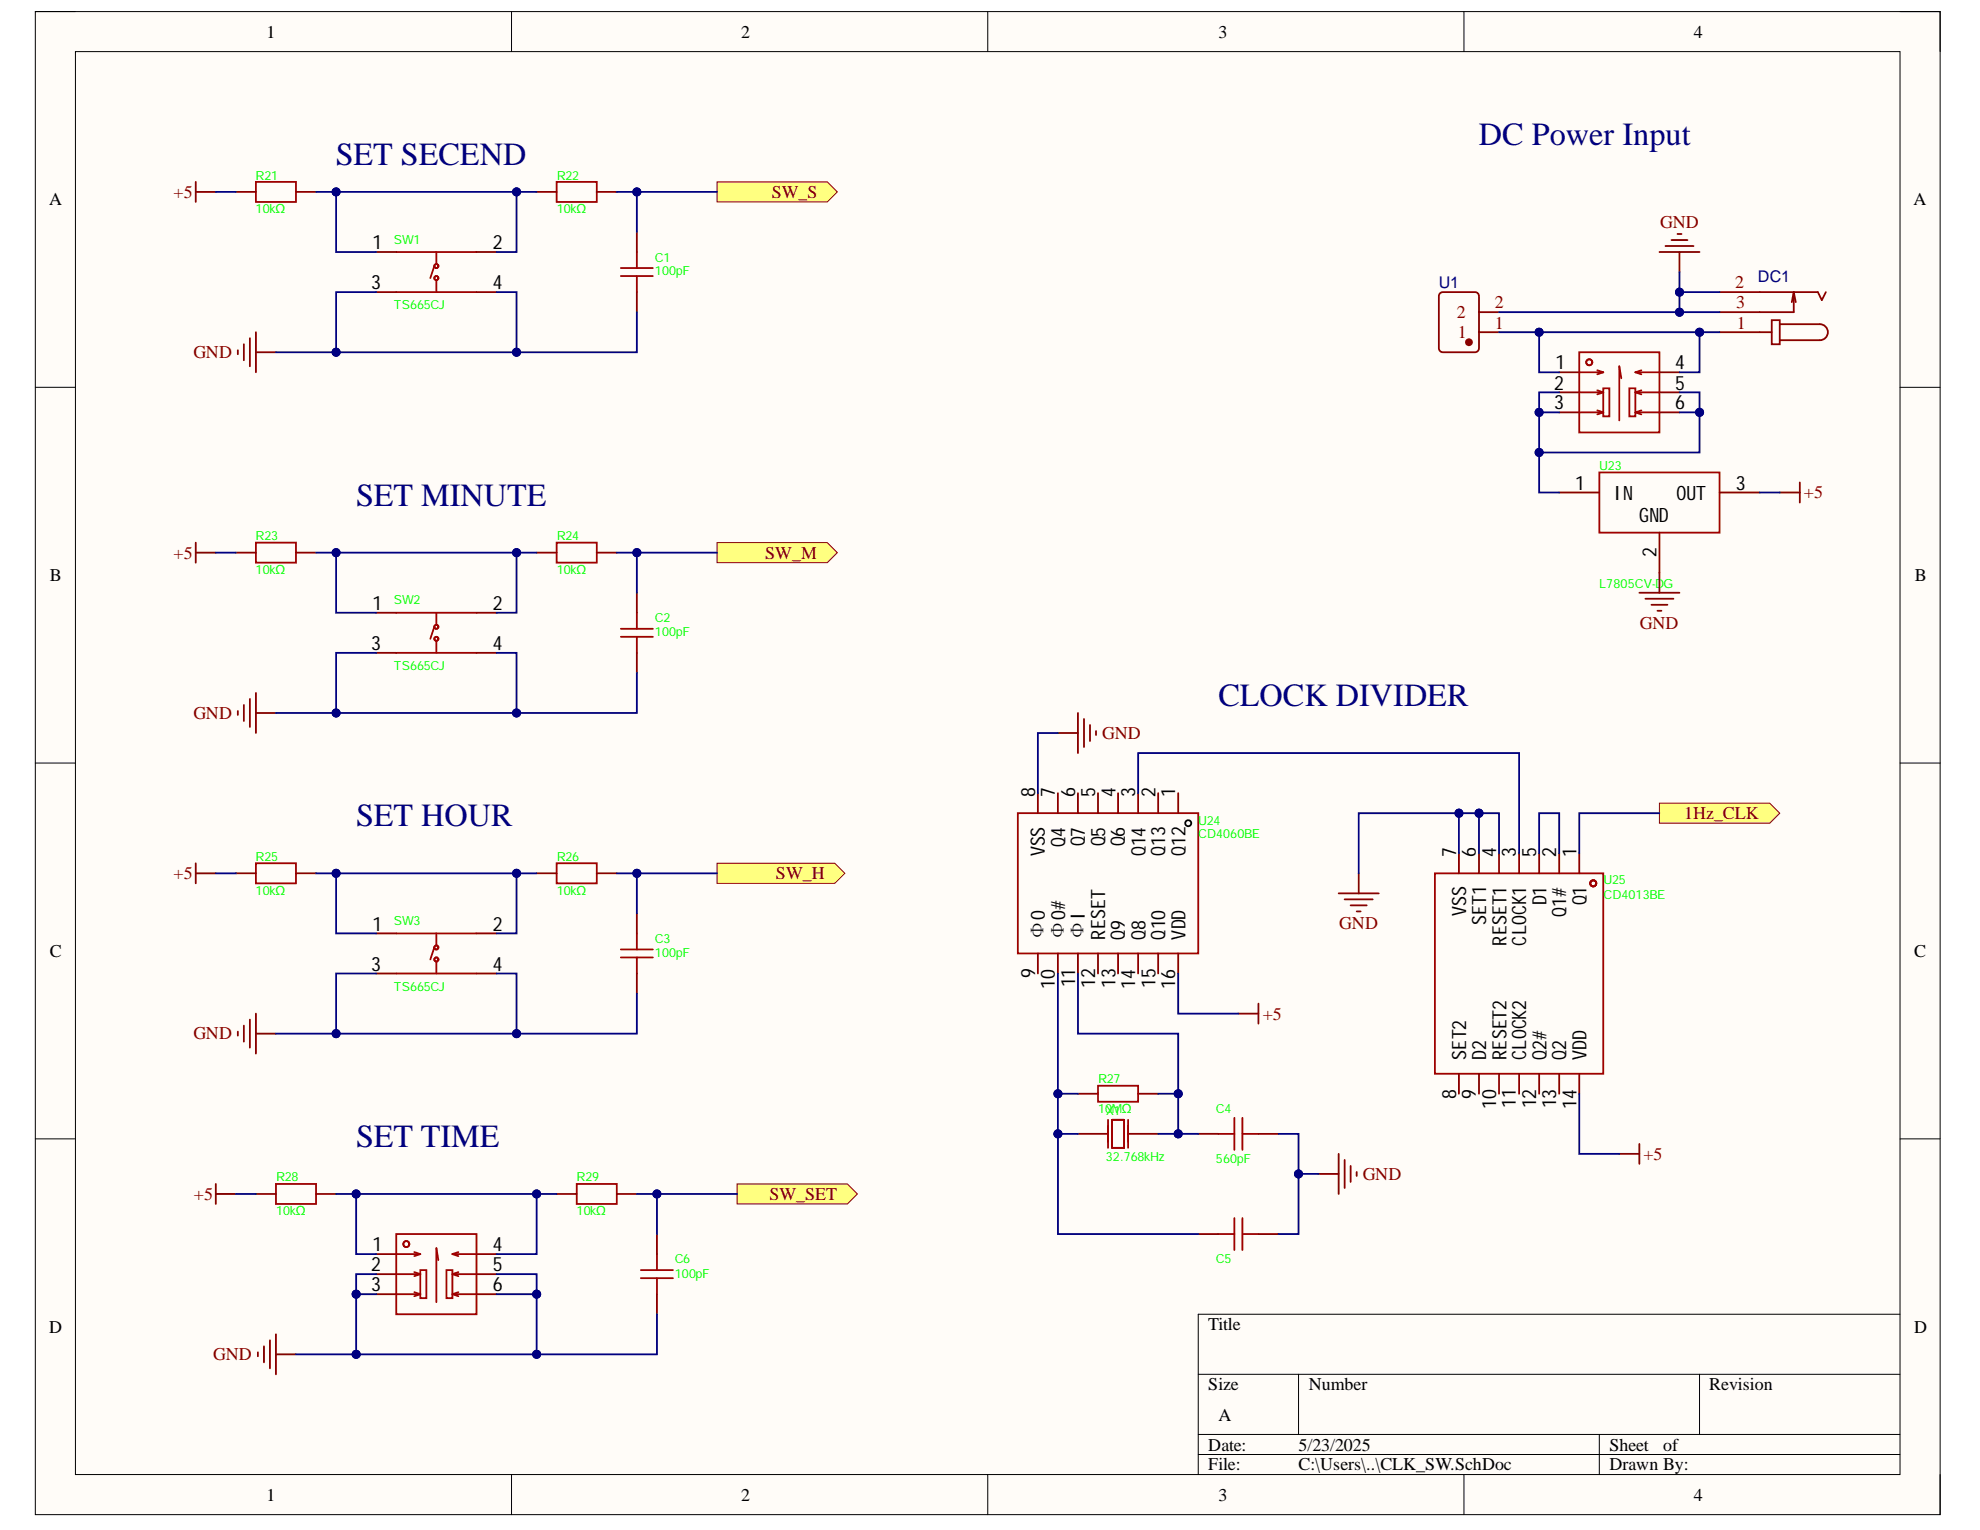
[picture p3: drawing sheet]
<svg xmlns="http://www.w3.org/2000/svg" width="279mm" height="216mm" viewBox="0 0 279 216" stroke-linecap="round" stroke-linejoin="round" font-family="sans-serif">
<path d="M5 1.6h268.8v212.1h-268.8z" fill-rule="evenodd" fill="#fffcf8"/>
<path d="M5 1.6h268.8v212.1h-268.8z" fill="none" stroke="#000" stroke-width=".14"/>
<path d="M10.6 7.3h257.5v200.8h-257.5z" fill-rule="evenodd" fill="#fffcf8"/>
<g fill="none" stroke="#000" stroke-width=".14">
<path d="M5 1.6h5.6M10.6 7.3h257.5v200.8h-257.5zM72.2 1.6v5.7M139.4 1.6v5.7M206.6 1.6v5.7M268.1 1.6h5.7v5.7M5 54.7h5.6M268.1 54.7h5.7M5 107.7h5.6M268.1 107.7h5.7M5 160.7h5.6M268.1 160.7h5.7"/>
<path d="M169.1 193.9h99M183.2 193.9v8.5M239.8 193.9v8.5M268.1 185.5h-99v22.6M72.2 208.1v5.6M139.4 208.1v5.6M169.1 202.4h99M169.1 205.2h99M206.6 208.1v5.6M225.7 202.4v5.7M273.8 208.1v5.6"/>
</g>
<g fill="none" stroke="#a00000" stroke-width=".25">
<path d="M36.1 25.7h5.7v2.8h-5.7zM55.9 35.6h11.3M61.3 37.5l-.6 1.7M61.6 35.6v1.7M61.6 39.5v1.7M78.6 25.7h5.6v2.8h-5.6zM87.6 39h4.5M87.6 37.8h4.5M89.9 35.6v2.2M89.9 39v2.2M55.9 41.2h11.3"/>
<circle cx="61.6" cy="37.5" r=".28"/>
<circle cx="61.6" cy="39.2" r=".29"/>
</g>
<path d="M33.3 27.1h2.8M41.8 27.1h2.8M53.1 35.6h2.8M67.2 35.6h2.9M75.7 27.1h2.9M84.2 27.1h2.8M89.9 32.7v2.9M53.1 41.2h2.8M67.2 41.2h2.9M89.9 41.2v2.8" fill="none" stroke="#800" stroke-width=".25"/>
<path d="M27.6 25.7v2.8M27.6 27.1h2.9M33.6 49.4v.6M34.4 48.6v2.2M35.3 47.7v4M36.1 46.9v5.6M36.1 49.7h2.8" fill="none" stroke="#800000" stroke-width=".25"/>
<path d="M101.2 25.7h15.5l1.5 1.4-1.5 1.4h-15.5z" fill-rule="evenodd" fill="#ffff80"/>
<path d="M101.2 25.7h15.5l1.5 1.4-1.5 1.4h-15.5z" fill="none" stroke="#800000" stroke-width=".14"/>
<g fill="none" stroke="#a00000" stroke-width=".25">
<path d="M36.1 76.6h5.7v2.8h-5.7zM78.6 76.6h5.6v2.8h-5.6zM55.9 86.5h11.3M55.9 92.1h11.3M61.3 88.4l-.6 1.7M61.6 86.5v1.7M61.6 90.4v1.7M87.6 89.9h4.5M87.6 88.7h4.5M89.9 86.5v2.2M89.9 89.9v2.2"/>
<circle cx="61.6" cy="88.4" r=".28"/>
<circle cx="61.6" cy="90.1" r=".28"/>
</g>
<path d="M33.3 78h2.8M41.8 78h2.8M75.7 78h2.9M84.2 78h2.8M53.1 86.5h2.8M53.1 92.1h2.8M67.2 86.5h2.9M67.2 92.1h2.9M89.9 83.6v2.9M89.9 92.1v2.9" fill="none" stroke="#800" stroke-width=".25"/>
<path d="M27.6 76.6v2.8M27.6 78h2.9M34.4 99.5v2.2M35.3 98.6v4M36.1 97.8v5.6M33.6 100.3v.6M36.1 100.6h2.8" fill="none" stroke="#800000" stroke-width=".25"/>
<path d="M101.2 76.6h15.5l1.5 1.4-1.5 1.4h-15.5z" fill-rule="evenodd" fill="#ffff80"/>
<path d="M101.2 76.6h15.5l1.5 1.4-1.5 1.4h-15.5z" fill="none" stroke="#800000" stroke-width=".14"/>
<path d="M38.9 167.1h5.7v2.8h-5.7zM81.4 167.1h5.6v2.8h-5.6zM90.4 179.2h4.6M92.7 177v2.2M90.4 180.4h4.6M92.7 180.4v2.2" fill="none" stroke="#a00000" stroke-width=".25"/>
<path d="M36.1 168.5h2.8M44.6 168.5h2.8M78.6 168.5h2.8M87 168.5h2.9M92.7 174.1v2.9M92.7 182.6v2.9" fill="none" stroke="#800" stroke-width=".25"/>
<path d="M30.5 167.1v2.8M30.5 168.5h2.8M36.4 190.8v.6M37.2 190v2.2M38.1 189.1v4M38.9 188.3v5.6M38.9 191.1h2.9" fill="none" stroke="#800000" stroke-width=".25"/>
<path d="M104 167.1h15.6l1.4 1.4-1.4 1.4h-15.6z" fill-rule="evenodd" fill="#ffff80"/>
<path d="M104 167.1h15.6l1.4 1.4-1.4 1.4h-15.6z" fill="none" stroke="#800000" stroke-width=".14"/>
<g fill="none" stroke="#a00000" stroke-width=".25">
<path d="M36.1 121.8h5.7v2.8h-5.7zM55.9 131.7h11.3M55.9 137.4h11.3M61.3 133.7l-.6 1.7M61.6 131.7v1.7M61.6 135.7v1.7M78.6 121.8h5.6v2.8h-5.6zM87.6 135.1h4.5M87.6 134h4.5M89.9 131.7v2.3M89.9 135.1v2.3M55.9 174.1h11.3v11.4h-11.3z"/>
<path d="M55.9 179.8h3.4M55.9 177h3.4M58.5 179.5l.8 .3M58.5 176.7l.8 .3M59.3 179.2h.9v4h-.9zM59.3 179.8l-.8 .3M59.3 177l-.8 .3M61.9 177.8l-.3-1.7v7.7M63 179.2h.8v4h-.8zM63.8 179.8h3.4M63.8 179.8l.9 .3M63.8 177h3.4"/>
<path d="M63.8 177l.9 .3M64.7 179.5l-.9 .3M64.7 176.7l-.9 .3M55.9 182.6h3.4M58.5 182.3l.8 .3M59.3 182.6l-.8 .3M63.8 182.6h3.4M63.8 182.6l.9 .3M64.7 182.3l-.9 .3"/>
<circle cx="61.6" cy="133.7" r=".28"/>
<circle cx="61.6" cy="135.4" r=".29"/>
<circle cx="57.3" cy="175.6" r=".42"/>
</g>
<g fill="none" stroke="#800" stroke-width=".25">
<path d="M33.3 123.2h2.8M41.8 123.2h2.8M53.1 131.7h2.8M53.1 137.4h2.8M67.2 131.7h2.9M67.2 137.4h2.9M75.7 123.2h2.9M84.2 123.2h2.8M89.9 128.9v2.8M89.9 137.4v2.8M53.1 179.8h2.8M53.1 177h2.8"/>
<path d="M67.2 179.8h2.9M67.2 177h2.9M53.1 182.6h2.8M67.2 182.6h2.9"/>
</g>
<path d="M27.6 121.8v2.8M27.6 123.2h2.9M33.6 145.6v.5M34.4 144.7v2.3M35.3 143.9v3.9M36.1 143v5.7M36.1 145.9h2.8" fill="none" stroke="#800000" stroke-width=".25"/>
<path d="M101.2 121.8h16.6l1.4 1.4-1.4 1.4h-16.6z" fill-rule="evenodd" fill="#ffff80"/>
<path d="M101.2 121.8h16.6l1.4 1.4-1.4 1.4h-16.6z" fill="none" stroke="#800000" stroke-width=".14"/>
<path d="M203.1 41.5l.2-.2 .3-.1h4.5l.3 .1 .2 .2 .1 .3v7.3l-.1 .3-.2 .2-.3 .1h-4.5l-.3-.1-.2-.2-.1-.3v-7.3zM242.7 46.9h7.3M242.7 41.2h13.8l.6 1.1 .5-1.1M250 45.2h1.1v3.4h-1.1zM251.1 45.7h5.7a1.13 1.13 0 0 1 1.1 1.2 1.13 1.13 0 0 1-1.1 1.1h-5.7M253.1 41.2v2.8h-10.4M253.1 41.2l.3 1.4M253.1 41.2l-.3 1.4" fill="none" stroke="#800" stroke-width=".25"/>
<circle cx="207.3" cy="48.3" r=".42" fill="#800"/>
<g fill="none" stroke="#800" stroke-width=".25">
<path d="M208.7 46.9h2.8M208.7 44h2.8M220 58.2h2.9M220 55.4h2.9M220 52.5h2.9M234.2 58.2h2.8M234.2 55.4h2.8M234.2 52.5h2.8M220 69.5h5.7M234.2 75.2v5.6M242.7 69.5h5.6M146.5 111.9v2.8"/>
<path d="M149.3 111.9v2.8M152.1 111.9v2.8M154.9 111.9v2.8M157.8 111.9v2.8M160.6 111.9v2.8M163.4 111.9v2.8M166.3 111.9v2.8M146.5 134.5v2.9M149.3 134.5v2.9M152.1 134.5v2.9M154.9 134.5v2.9M157.8 134.5v2.9"/>
<path d="M160.6 134.5v2.9M163.4 134.5v2.9M166.3 134.5v2.9M205.9 120.4v2.8M208.7 120.4v2.8M211.5 120.4v2.8M214.4 120.4v2.8M217.2 120.4v2.8M220 120.4v2.8M222.9 120.4v2.8M152.1 154.3h2.8M152.1 160h4.3"/>
<path d="M159.2 160h4.2M160.6 154.3h2.8M169.1 160h2.8M205.9 151.5v2.8M208.7 151.5v2.8M211.5 151.5v2.8M214.4 151.5v2.8M217.2 151.5v2.8M220 151.5v2.8M222.9 151.5v2.8M169.1 174.1h2.8M177.6 160h2.8"/>
<path d="M177.6 174.1h2.8"/>
<circle cx="207.3" cy="48.3" r=".42"/>
</g>
<g fill="none" stroke="#a00000" stroke-width=".25">
<path d="M222.9 49.7h11.3v11.3h-11.3zM222.9 58.2h3.3M222.9 55.4h3.3M222.9 52.5h3.3M225.4 57.9l.8 .3M225.4 55.1l.8 .3M225.4 52.3l.8 .2M226.2 54.8h.9v4h-.9zM226.2 58.2l-.8 .3M226.2 55.4l-.8 .3M226.2 52.5l-.8 .3M228.8 53.4l-.3-1.7v7.6"/>
<path d="M229.9 54.8h.9v4h-.9zM230.8 58.2h3.4M230.8 58.2l.8 .3M230.8 55.4h3.4M230.8 55.4l.8 .3M230.8 52.5h3.4M230.8 52.5l.8 .3M231.6 57.9l-.8 .3M231.6 55.1l-.8 .3M231.6 52.3l-.8 .2M225.7 66.7h17v8.5h-17zM143.6 114.7h25.5v19.8h-25.5z"/>
<path d="M202.5 123.2h23.7v28.3h-23.7zM154.9 153.2h5.7v2.3h-5.7zM156.4 158v4M156.9 158h1.7v4h-1.7zM159.2 158v4M174.2 157.7v4.6M175.3 157.7v4.6M171.9 160h2.3M171.9 174.1h2.3M174.2 171.9v4.5M175.3 171.9v4.5M175.3 160h2.3"/>
<path d="M175.3 174.1h2.3"/>
<circle cx="224.3" cy="51.1" r=".43"/>
<circle cx="224.3" cy="51.1" r=".42"/>
<circle cx="224.8" cy="124.6" r=".43"/>
</g>
<g fill="none" stroke="#800000" stroke-width=".25">
<path d="M234.2 35.6h5.6M235 34.7h4M235.9 33.9h2.2M236.7 33h.6M237 35.6v2.8M251.1 69.5h2.9M254 68.1v2.8M231.3 83.6h5.7M232.2 84.5h3.9M233 85.3h2.3M233.9 86.2h.5M234.2 80.8v2.8"/>
<path d="M149.3 103.4h2.8M152.1 100.6v5.7M153 101.5v3.9M153.8 102.3v2.3M154.7 103.2v.5M188.9 126.1h5.7M189.7 126.9h4M190.6 127.8h2.3M191.4 128.6h.6M191.7 123.2v2.9M174.7 143h2.9M177.6 141.6v2.8"/>
<path d="M186.1 165.7h2.8M188.9 162.8v5.7M189.7 163.7v3.9M190.6 164.5v2.3M191.4 165.4v.5"/>
</g>
<circle cx="167.7" cy="116.2" r=".42" fill="none" stroke="#000" stroke-width=".25"/>
<path d="M234.2 113.3h15.5l1.4 1.5-1.4 1.4h-15.5z" fill-rule="evenodd" fill="#ffff80"/>
<path d="M234.2 113.3h15.5l1.4 1.5-1.4 1.4h-15.5z" fill="none" stroke="#800000" stroke-width=".14"/>
<path d="M53.1 35.6h-5.7v-8.5h25.5v8.5h-2.8" fill="none" stroke="#000080" stroke-width=".25"/>
<circle cx="72.9" cy="27.1" r=".56" fill="#000080"/>
<circle cx="72.9" cy="27.1" r=".56" fill="none" stroke="#000080" stroke-width=".14"/>
<circle cx="47.4" cy="27.1" r=".56" fill="#000080"/>
<circle cx="47.4" cy="27.1" r=".56" fill="none" stroke="#000080" stroke-width=".14"/>
<path d="M44.6 27.1h2.8" fill="none" stroke="#000080" stroke-width=".25"/>
<circle cx="47.4" cy="27.1" r=".56" fill="#000080"/>
<circle cx="47.4" cy="27.1" r=".56" fill="none" stroke="#000080" stroke-width=".14"/>
<path d="M72.9 27.1h2.8" fill="none" stroke="#000080" stroke-width=".25"/>
<circle cx="72.9" cy="27.1" r=".56" fill="#000080"/>
<circle cx="72.9" cy="27.1" r=".56" fill="none" stroke="#000080" stroke-width=".14"/>
<path d="M87 27.1h2.9v5.6" fill="none" stroke="#000080" stroke-width=".25"/>
<circle cx="89.9" cy="27.1" r=".56" fill="#000080"/>
<circle cx="89.9" cy="27.1" r=".56" fill="none" stroke="#000080" stroke-width=".14"/>
<path d="M89.9 44v5.7h-17" fill="none" stroke="#000080" stroke-width=".25"/>
<circle cx="72.9" cy="49.7" r=".57" fill="#000080"/>
<circle cx="72.9" cy="49.7" r=".57" fill="none" stroke="#000080" stroke-width=".14"/>
<path d="M89.9 27.1h11.3" fill="none" stroke="#000080" stroke-width=".25"/>
<circle cx="89.9" cy="27.1" r=".56" fill="#000080"/>
<circle cx="89.9" cy="27.1" r=".56" fill="none" stroke="#000080" stroke-width=".14"/>
<path d="M53.1 41.2h-5.7v8.5h25.5v-8.5h-2.8" fill="none" stroke="#000080" stroke-width=".25"/>
<circle cx="47.4" cy="49.7" r=".57" fill="#000080"/>
<circle cx="47.4" cy="49.7" r=".57" fill="none" stroke="#000080" stroke-width=".14"/>
<circle cx="72.9" cy="49.7" r=".57" fill="#000080"/>
<circle cx="72.9" cy="49.7" r=".57" fill="none" stroke="#000080" stroke-width=".14"/>
<path d="M38.9 49.7h8.5" fill="none" stroke="#000080" stroke-width=".25"/>
<circle cx="47.4" cy="49.7" r=".57" fill="#000080"/>
<circle cx="47.4" cy="49.7" r=".57" fill="none" stroke="#000080" stroke-width=".14"/>
<path d="M30.5 27.1h2.8M53.1 86.5h-5.7v-8.5h25.5v8.5h-2.8" fill="none" stroke="#000080" stroke-width=".25"/>
<circle cx="72.9" cy="78" r=".56" fill="#000080"/>
<circle cx="72.9" cy="78" r=".56" fill="none" stroke="#000080" stroke-width=".14"/>
<circle cx="47.4" cy="78" r=".56" fill="#000080"/>
<circle cx="47.4" cy="78" r=".56" fill="none" stroke="#000080" stroke-width=".14"/>
<path d="M44.6 78h2.8" fill="none" stroke="#000080" stroke-width=".25"/>
<circle cx="47.4" cy="78" r=".56" fill="#000080"/>
<circle cx="47.4" cy="78" r=".56" fill="none" stroke="#000080" stroke-width=".14"/>
<path d="M72.9 78h2.8" fill="none" stroke="#000080" stroke-width=".25"/>
<circle cx="72.9" cy="78" r=".56" fill="#000080"/>
<circle cx="72.9" cy="78" r=".56" fill="none" stroke="#000080" stroke-width=".14"/>
<path d="M87 78h2.9v5.6" fill="none" stroke="#000080" stroke-width=".25"/>
<circle cx="89.9" cy="78" r=".56" fill="#000080"/>
<circle cx="89.9" cy="78" r=".56" fill="none" stroke="#000080" stroke-width=".14"/>
<path d="M89.9 95v5.6h-17" fill="none" stroke="#000080" stroke-width=".25"/>
<circle cx="72.9" cy="100.6" r=".57" fill="#000080"/>
<circle cx="72.9" cy="100.6" r=".57" fill="none" stroke="#000080" stroke-width=".14"/>
<path d="M89.9 78h11.3" fill="none" stroke="#000080" stroke-width=".25"/>
<circle cx="89.9" cy="78" r=".56" fill="#000080"/>
<circle cx="89.9" cy="78" r=".56" fill="none" stroke="#000080" stroke-width=".14"/>
<path d="M53.1 92.1h-5.7v8.5h25.5v-8.5h-2.8" fill="none" stroke="#000080" stroke-width=".25"/>
<circle cx="47.4" cy="100.6" r=".57" fill="#000080"/>
<circle cx="47.4" cy="100.6" r=".57" fill="none" stroke="#000080" stroke-width=".14"/>
<circle cx="72.9" cy="100.6" r=".57" fill="#000080"/>
<circle cx="72.9" cy="100.6" r=".57" fill="none" stroke="#000080" stroke-width=".14"/>
<path d="M38.9 100.6h8.5" fill="none" stroke="#000080" stroke-width=".25"/>
<circle cx="47.4" cy="100.6" r=".57" fill="#000080"/>
<circle cx="47.4" cy="100.6" r=".57" fill="none" stroke="#000080" stroke-width=".14"/>
<path d="M30.5 78h2.8M89.9 168.5h2.8v5.6" fill="none" stroke="#000080" stroke-width=".25"/>
<circle cx="92.7" cy="168.5" r=".56" fill="#000080"/>
<circle cx="92.7" cy="168.5" r=".56" fill="none" stroke="#000080" stroke-width=".14"/>
<path d="M92.7 168.5h11.3" fill="none" stroke="#000080" stroke-width=".25"/>
<circle cx="92.7" cy="168.5" r=".56" fill="#000080"/>
<circle cx="92.7" cy="168.5" r=".56" fill="none" stroke="#000080" stroke-width=".14"/>
<path d="M33.3 168.5h2.8M50.3 182.6h2.8" fill="none" stroke="#000080" stroke-width=".25"/>
<circle cx="50.3" cy="182.6" r=".57" fill="#000080"/>
<circle cx="50.3" cy="182.6" r=".57" fill="none" stroke="#000080" stroke-width=".14"/>
<path d="M50.3 191.1h25.4" fill="none" stroke="#000080" stroke-width=".25"/>
<circle cx="75.7" cy="191.1" r=".56" fill="#000080"/>
<circle cx="75.7" cy="191.1" r=".56" fill="none" stroke="#000080" stroke-width=".14"/>
<circle cx="50.3" cy="191.1" r=".57" fill="#000080"/>
<circle cx="50.3" cy="191.1" r=".57" fill="none" stroke="#000080" stroke-width=".14"/>
<path d="M70.1 182.6h5.6" fill="none" stroke="#000080" stroke-width=".25"/>
<circle cx="75.7" cy="182.6" r=".56" fill="#000080"/>
<circle cx="75.7" cy="182.6" r=".56" fill="none" stroke="#000080" stroke-width=".14"/>
<path d="M47.4 168.5h2.9v8.5h2.8" fill="none" stroke="#000080" stroke-width=".25"/>
<circle cx="50.3" cy="168.5" r=".57" fill="#000080"/>
<circle cx="50.3" cy="168.5" r=".57" fill="none" stroke="#000080" stroke-width=".14"/>
<path d="M75.7 168.5v8.5h-5.6" fill="none" stroke="#000080" stroke-width=".25"/>
<circle cx="75.7" cy="168.5" r=".56" fill="#000080"/>
<circle cx="75.7" cy="168.5" r=".56" fill="none" stroke="#000080" stroke-width=".14"/>
<path d="M53.1 131.7h-5.7v-8.5h25.5v8.5h-2.8" fill="none" stroke="#000080" stroke-width=".25"/>
<circle cx="72.9" cy="123.2" r=".56" fill="#000080"/>
<circle cx="72.9" cy="123.2" r=".56" fill="none" stroke="#000080" stroke-width=".14"/>
<circle cx="47.4" cy="123.2" r=".56" fill="#000080"/>
<circle cx="47.4" cy="123.2" r=".56" fill="none" stroke="#000080" stroke-width=".14"/>
<path d="M44.6 123.2h2.8" fill="none" stroke="#000080" stroke-width=".25"/>
<circle cx="47.4" cy="123.2" r=".56" fill="#000080"/>
<circle cx="47.4" cy="123.2" r=".56" fill="none" stroke="#000080" stroke-width=".14"/>
<path d="M72.9 123.2h2.8" fill="none" stroke="#000080" stroke-width=".25"/>
<circle cx="72.9" cy="123.2" r=".56" fill="#000080"/>
<circle cx="72.9" cy="123.2" r=".56" fill="none" stroke="#000080" stroke-width=".14"/>
<path d="M87 123.2h2.9v5.7" fill="none" stroke="#000080" stroke-width=".25"/>
<circle cx="89.9" cy="123.2" r=".56" fill="#000080"/>
<circle cx="89.9" cy="123.2" r=".56" fill="none" stroke="#000080" stroke-width=".14"/>
<path d="M89.9 140.2v5.7h-17" fill="none" stroke="#000080" stroke-width=".25"/>
<circle cx="72.9" cy="145.9" r=".57" fill="#000080"/>
<circle cx="72.9" cy="145.9" r=".57" fill="none" stroke="#000080" stroke-width=".14"/>
<path d="M89.9 123.2h11.3" fill="none" stroke="#000080" stroke-width=".25"/>
<circle cx="89.9" cy="123.2" r=".56" fill="#000080"/>
<circle cx="89.9" cy="123.2" r=".56" fill="none" stroke="#000080" stroke-width=".14"/>
<path d="M53.1 137.4h-5.7v8.5h25.5v-8.5h-2.8" fill="none" stroke="#000080" stroke-width=".25"/>
<circle cx="47.4" cy="145.9" r=".57" fill="#000080"/>
<circle cx="47.4" cy="145.9" r=".57" fill="none" stroke="#000080" stroke-width=".14"/>
<circle cx="72.9" cy="145.9" r=".57" fill="#000080"/>
<circle cx="72.9" cy="145.9" r=".57" fill="none" stroke="#000080" stroke-width=".14"/>
<path d="M38.9 145.9h8.5" fill="none" stroke="#000080" stroke-width=".25"/>
<circle cx="47.4" cy="145.9" r=".57" fill="#000080"/>
<circle cx="47.4" cy="145.9" r=".57" fill="none" stroke="#000080" stroke-width=".14"/>
<path d="M211.5 44h31.2M30.5 123.2h2.8" fill="none" stroke="#000080" stroke-width=".25"/>
<circle cx="237" cy="44.1" r=".56" fill="#000080"/>
<circle cx="237" cy="44.1" r=".56" fill="none" stroke="#000080" stroke-width=".14"/>
<path d="M242.7 41.2h-5.7v2.8" fill="none" stroke="#000080" stroke-width=".25"/>
<circle cx="237" cy="44.1" r=".56" fill="#000080"/>
<circle cx="237" cy="44.1" r=".56" fill="none" stroke="#000080" stroke-width=".14"/>
<circle cx="237" cy="41.2" r=".56" fill="#000080"/>
<circle cx="237" cy="41.2" r=".56" fill="none" stroke="#000080" stroke-width=".14"/>
<path d="M211.5 46.9h31.2" fill="none" stroke="#000080" stroke-width=".25"/>
<circle cx="217.2" cy="46.9" r=".57" fill="#000080"/>
<circle cx="217.2" cy="46.9" r=".57" fill="none" stroke="#000080" stroke-width=".14"/>
<circle cx="239.8" cy="46.9" r=".56" fill="#000080"/>
<circle cx="239.8" cy="46.9" r=".56" fill="none" stroke="#000080" stroke-width=".14"/>
<path d="M237 38.4v2.8" fill="none" stroke="#000080" stroke-width=".25"/>
<circle cx="237" cy="41.2" r=".56" fill="#000080"/>
<circle cx="237" cy="41.2" r=".56" fill="none" stroke="#000080" stroke-width=".14"/>
<path d="M248.3 69.5h2.8M53.1 179.8h-2.8v11.3h-8.5" fill="none" stroke="#000080" stroke-width=".25"/>
<circle cx="50.3" cy="182.6" r=".57" fill="#000080"/>
<circle cx="50.3" cy="182.6" r=".57" fill="none" stroke="#000080" stroke-width=".14"/>
<circle cx="50.3" cy="191.1" r=".57" fill="#000080"/>
<circle cx="50.3" cy="191.1" r=".57" fill="none" stroke="#000080" stroke-width=".14"/>
<path d="M50.3 168.5h28.3" fill="none" stroke="#000080" stroke-width=".25"/>
<circle cx="50.3" cy="168.5" r=".57" fill="#000080"/>
<circle cx="50.3" cy="168.5" r=".57" fill="none" stroke="#000080" stroke-width=".14"/>
<circle cx="75.7" cy="168.5" r=".56" fill="#000080"/>
<circle cx="75.7" cy="168.5" r=".56" fill="none" stroke="#000080" stroke-width=".14"/>
<path d="M70.1 179.8h5.6v11.3h17v-5.6" fill="none" stroke="#000080" stroke-width=".25"/>
<circle cx="75.7" cy="182.6" r=".56" fill="#000080"/>
<circle cx="75.7" cy="182.6" r=".56" fill="none" stroke="#000080" stroke-width=".14"/>
<circle cx="75.7" cy="191.1" r=".56" fill="#000080"/>
<circle cx="75.7" cy="191.1" r=".56" fill="none" stroke="#000080" stroke-width=".14"/>
<path d="M239.8 46.9v5.6h-2.8" fill="none" stroke="#000080" stroke-width=".25"/>
<circle cx="239.8" cy="46.9" r=".56" fill="#000080"/>
<circle cx="239.8" cy="46.9" r=".56" fill="none" stroke="#000080" stroke-width=".14"/>
<path d="M217.2 46.9v5.6h2.8" fill="none" stroke="#000080" stroke-width=".25"/>
<circle cx="217.2" cy="46.9" r=".57" fill="#000080"/>
<circle cx="217.2" cy="46.9" r=".57" fill="none" stroke="#000080" stroke-width=".14"/>
<path d="M220 55.4h-2.8v14.1h2.8" fill="none" stroke="#000080" stroke-width=".25"/>
<circle cx="217.2" cy="58.2" r=".57" fill="#000080"/>
<circle cx="217.2" cy="58.2" r=".57" fill="none" stroke="#000080" stroke-width=".14"/>
<circle cx="217.2" cy="63.8" r=".57" fill="#000080"/>
<circle cx="217.2" cy="63.8" r=".57" fill="none" stroke="#000080" stroke-width=".14"/>
<path d="M217.2 58.2h2.8" fill="none" stroke="#000080" stroke-width=".25"/>
<circle cx="217.2" cy="58.2" r=".57" fill="#000080"/>
<circle cx="217.2" cy="58.2" r=".57" fill="none" stroke="#000080" stroke-width=".14"/>
<path d="M237 55.4h2.8v8.5h-22.6" fill="none" stroke="#000080" stroke-width=".25"/>
<circle cx="239.8" cy="58.2" r=".56" fill="#000080"/>
<circle cx="239.8" cy="58.2" r=".56" fill="none" stroke="#000080" stroke-width=".14"/>
<circle cx="217.2" cy="63.8" r=".57" fill="#000080"/>
<circle cx="217.2" cy="63.8" r=".57" fill="none" stroke="#000080" stroke-width=".14"/>
<path d="M237 58.2h2.8" fill="none" stroke="#000080" stroke-width=".25"/>
<circle cx="239.8" cy="58.2" r=".56" fill="#000080"/>
<circle cx="239.8" cy="58.2" r=".56" fill="none" stroke="#000080" stroke-width=".14"/>
<path d="M152.1 160h-2.8v14.1h19.8" fill="none" stroke="#000080" stroke-width=".25"/>
<circle cx="149.3" cy="160" r=".57" fill="#000080"/>
<circle cx="149.3" cy="160" r=".57" fill="none" stroke="#000080" stroke-width=".14"/>
<path d="M183.2 165.7h2.9" fill="none" stroke="#000080" stroke-width=".25"/>
<circle cx="183.2" cy="165.7" r=".57" fill="#000080"/>
<circle cx="183.2" cy="165.7" r=".57" fill="none" stroke="#000080" stroke-width=".14"/>
<path d="M152.1 154.3h-2.8v5.7" fill="none" stroke="#000080" stroke-width=".25"/>
<circle cx="149.3" cy="160" r=".57" fill="#000080"/>
<circle cx="149.3" cy="160" r=".57" fill="none" stroke="#000080" stroke-width=".14"/>
<circle cx="149.3" cy="154.3" r=".57" fill="#000080"/>
<circle cx="149.3" cy="154.3" r=".57" fill="none" stroke="#000080" stroke-width=".14"/>
<path d="M163.4 154.3h2.9v5.7" fill="none" stroke="#000080" stroke-width=".25"/>
<circle cx="166.3" cy="160" r=".57" fill="#000080"/>
<circle cx="166.3" cy="160" r=".57" fill="none" stroke="#000080" stroke-width=".14"/>
<circle cx="166.3" cy="154.3" r=".57" fill="#000080"/>
<circle cx="166.3" cy="154.3" r=".57" fill="none" stroke="#000080" stroke-width=".14"/>
<path d="M149.3 137.4v16.9" fill="none" stroke="#000080" stroke-width=".25"/>
<circle cx="149.3" cy="154.3" r=".57" fill="#000080"/>
<circle cx="149.3" cy="154.3" r=".57" fill="none" stroke="#000080" stroke-width=".14"/>
<path d="M152.1 137.4v8.5h14.2v8.4" fill="none" stroke="#000080" stroke-width=".25"/>
<circle cx="166.3" cy="154.3" r=".57" fill="#000080"/>
<circle cx="166.3" cy="154.3" r=".57" fill="none" stroke="#000080" stroke-width=".14"/>
<path d="M149.3 103.4h-2.8v8.5M205.9 114.8v5.6M234.2 114.8h-11.3v5.6M166.3 137.4v5.6h8.4" fill="none" stroke="#000080" stroke-width=".25"/>
<circle cx="205.9" cy="114.8" r=".57" fill="#000080"/>
<circle cx="205.9" cy="114.8" r=".57" fill="none" stroke="#000080" stroke-width=".14"/>
<path d="M208.7 114.8v5.6" fill="none" stroke="#000080" stroke-width=".25"/>
<circle cx="208.7" cy="114.8" r=".57" fill="#000080"/>
<circle cx="208.7" cy="114.8" r=".57" fill="none" stroke="#000080" stroke-width=".14"/>
<path d="M160.6 111.9v-5.6h53.8v14.1M217.2 120.4v-5.6h2.8v5.6M163.4 160h5.7" fill="none" stroke="#000080" stroke-width=".25"/>
<circle cx="166.3" cy="160" r=".57" fill="#000080"/>
<circle cx="166.3" cy="160" r=".57" fill="none" stroke="#000080" stroke-width=".14"/>
<path d="M211.5 120.4v-5.6h-19.8v8.4" fill="none" stroke="#000080" stroke-width=".25"/>
<circle cx="205.9" cy="114.8" r=".57" fill="#000080"/>
<circle cx="205.9" cy="114.8" r=".57" fill="none" stroke="#000080" stroke-width=".14"/>
<circle cx="208.7" cy="114.8" r=".57" fill="#000080"/>
<circle cx="208.7" cy="114.8" r=".57" fill="none" stroke="#000080" stroke-width=".14"/>
<path d="M180.4 160h2.8v14.1h-2.8" fill="none" stroke="#000080" stroke-width=".25"/>
<circle cx="183.2" cy="165.7" r=".57" fill="#000080"/>
<circle cx="183.2" cy="165.7" r=".57" fill="none" stroke="#000080" stroke-width=".14"/>
<path d="M228.5 162.8h2.8M231.3 161.4v2.8" fill="none" stroke="#800000" stroke-width=".25"/>
<path d="M222.9 154.3v8.5h5.6" fill="none" stroke="#000080" stroke-width=".25"/>
<g font-size="4.6" fill="#000080">
<text x="47.4" y="23.2">SET SECEND</text>
<text x="208.7" y="20.4">DC Power Input</text>
<text x="50.3" y="71.4">SET MINUTE</text>
<text x="171.9" y="99.6">CLOCK DIVIDER</text>
<text x="50.3" y="116.5">SET HOUR</text>
<text x="50.3" y="161.8">SET TIME</text>
</g>
<g font-size="2.8">
<text x="52.5" y="35.1">1</text>
<text x="69.5" y="35.1">2</text>
<text x="52.4" y="40.8">3</text>
<text x="69.5" y="40.8">4</text>
<text x="219.5" y="52.1">1</text>
<text x="236.4" y="52.1">4</text>
<text x="219.3" y="57.8">3</text>
<text x="219.3" y="55">2</text>
<text x="236.4" y="57.8">6</text>
<text x="236.4" y="55">5</text>
<text x="222.3" y="69.1">1</text>
<text x="227.7" y="70.5">IN</text>
<text x="236.6" y="70.5">OUT</text>
<text x="244.9" y="69.1">3</text>
<text x="231.3" y="73.7">GND</text>
<text x="233.8" y="78.6" transform="rotate(-90 233.8 78.6)">2</text>
<text x="52.5" y="86.1">1</text>
<text x="69.5" y="86.1">2</text>
<text x="52.4" y="91.7">3</text>
<text x="69.5" y="91.7">4</text>
<text x="146.1" y="112.5" transform="rotate(-90 146.1 112.5)">8</text>
<text x="148.9" y="112.5" transform="rotate(-90 148.9 112.5)">7</text>
<text x="151.7" y="112.5" transform="rotate(-90 151.7 112.5)">6</text>
<text x="154.5" y="112.5" transform="rotate(-90 154.5 112.5)">5</text>
<text x="157.4" y="112.5" transform="rotate(-90 157.4 112.5)">4</text>
<text x="160.2" y="112.5" transform="rotate(-90 160.2 112.5)">3</text>
<text x="163.1" y="112.5" transform="rotate(-90 163.1 112.5)">2</text>
<text x="165.8" y="112.5" transform="rotate(-90 165.8 112.5)">1</text>
<text x="150.3" y="119.5" transform="rotate(-90 150.3 119.5)">Q4</text>
<text x="153.1" y="119.4" transform="rotate(-90 153.1 119.4)">Q7</text>
<text x="156" y="119.4" transform="rotate(-90 156 119.4)">Q5</text>
<text x="158.7" y="119.4" transform="rotate(-90 158.7 119.4)">Q6</text>
<text x="147.4" y="120.8" transform="rotate(-90 147.4 120.8)">VSS</text>
<text x="161.6" y="120.8" transform="rotate(-90 161.6 120.8)">Q14</text>
<text x="164.4" y="120.8" transform="rotate(-90 164.4 120.8)">Q13</text>
<text x="167.3" y="120.8" transform="rotate(-90 167.3 120.8)">Q12</text>
<text x="205.5" y="120.9" transform="rotate(-90 205.5 120.9)">7</text>
<text x="208.3" y="120.9" transform="rotate(-90 208.3 120.9)">6</text>
<text x="211.1" y="120.9" transform="rotate(-90 211.1 120.9)">4</text>
<text x="213.9" y="120.9" transform="rotate(-90 213.9 120.9)">3</text>
<text x="216.8" y="120.9" transform="rotate(-90 216.8 120.9)">5</text>
<text x="219.6" y="120.9" transform="rotate(-90 219.6 120.9)">2</text>
<text x="222.4" y="120.9" transform="rotate(-90 222.4 120.9)">1</text>
<text x="52.5" y="131.3">1</text>
<text x="69.5" y="131.3">2</text>
<text x="206.9" y="129.3" transform="rotate(-90 206.9 129.3)">VSS</text>
<text x="209.7" y="130.6" transform="rotate(-90 209.7 130.6)">SET1</text>
<text x="218.2" y="127.8" transform="rotate(-90 218.2 127.8)">D1</text>
<text x="221" y="129.4" transform="rotate(-90 221 129.4)">Q1#</text>
<text x="223.9" y="127.8" transform="rotate(-90 223.9 127.8)">Q1</text>
<text x="52.4" y="137">3</text>
<text x="69.5" y="137">4</text>
<text x="147.4" y="132.6" transform="rotate(-90 147.4 132.6)">Φ0</text>
<text x="150.3" y="132.6" transform="rotate(-90 150.3 132.6)">Φ0#</text>
<text x="153.1" y="132.6" transform="rotate(-90 153.1 132.6)">ΦI</text>
<text x="156" y="132.6" transform="rotate(-90 156 132.6)">RESET</text>
<text x="158.7" y="132.6" transform="rotate(-90 158.7 132.6)">Q9</text>
<text x="161.6" y="132.6" transform="rotate(-90 161.6 132.6)">Q8</text>
<text x="164.4" y="132.6" transform="rotate(-90 164.4 132.6)">Q10</text>
<text x="167.3" y="132.6" transform="rotate(-90 167.3 132.6)">VDD</text>
<text x="212.6" y="133.4" transform="rotate(-90 212.6 133.4)">RESET1</text>
<text x="215.4" y="133.4" transform="rotate(-90 215.4 133.4)">CLOCK1</text>
<text x="146.1" y="138.1" transform="rotate(-90 146.1 138.1)">9</text>
<text x="148.9" y="139.5" transform="rotate(-90 148.9 139.5)">10</text>
<text x="151.7" y="139.3" transform="rotate(-90 151.7 139.3)">11</text>
<text x="154.5" y="139.4" transform="rotate(-90 154.5 139.4)">12</text>
<text x="157.4" y="139.4" transform="rotate(-90 157.4 139.4)">13</text>
<text x="160.2" y="139.5" transform="rotate(-90 160.2 139.5)">14</text>
<text x="163.1" y="139.4" transform="rotate(-90 163.1 139.4)">15</text>
<text x="165.8" y="139.5" transform="rotate(-90 165.8 139.5)">16</text>
<text x="206.9" y="149.6" transform="rotate(-90 206.9 149.6)">SET2</text>
<text x="209.7" y="149.6" transform="rotate(-90 209.7 149.6)">D2</text>
<text x="212.6" y="149.6" transform="rotate(-90 212.6 149.6)">RESET2</text>
<text x="215.4" y="149.6" transform="rotate(-90 215.4 149.6)">CLOCK2</text>
<text x="218.2" y="149.6" transform="rotate(-90 218.2 149.6)">Q2#</text>
<text x="221" y="149.6" transform="rotate(-90 221 149.6)">Q2</text>
<text x="223.9" y="149.6" transform="rotate(-90 223.9 149.6)">VDD</text>
<text x="205.5" y="155" transform="rotate(-90 205.5 155)">8</text>
<text x="208.3" y="155" transform="rotate(-90 208.3 155)">9</text>
<text x="211.1" y="156.5" transform="rotate(-90 211.1 156.5)">10</text>
<text x="213.9" y="156.3" transform="rotate(-90 213.9 156.3)">11</text>
<text x="216.8" y="156.4" transform="rotate(-90 216.8 156.4)">12</text>
<text x="219.6" y="156.4" transform="rotate(-90 219.6 156.4)">13</text>
<text x="222.4" y="156.5" transform="rotate(-90 222.4 156.5)">14</text>
<text x="52.4" y="179.4">2</text>
<text x="52.5" y="176.6">1</text>
<text x="69.5" y="179.4">5</text>
<text x="69.5" y="176.6">4</text>
<text x="52.4" y="182.2">3</text>
<text x="69.5" y="182.2">6</text>
</g>
<g font-size="2.5">
<text x="37.6" y="5.3">1</text>
<text x="104.6" y="5.3">2</text>
<text x="171.9" y="5.3">3</text>
<text x="239" y="5.3">4</text>
<text x="6.9" y="29">A</text>
<text x="270" y="29">A</text>
<text x="7" y="82">B</text>
<text x="270.2" y="82">B</text>
<text x="7" y="135">C</text>
<text x="270.1" y="135">C</text>
<text x="6.9" y="188.1">D</text>
<text x="170.5" y="187.7">Title</text>
<text x="270.1" y="188.1">D</text>
<text x="170.5" y="196.2">Size</text>
<text x="184.7" y="196.2">Number</text>
<text x="241.2" y="196.2">Revision</text>
<text x="171.9" y="200.5">A</text>
<text x="170.5" y="204.7">Date:</text>
<text x="170.5" y="207.5">File:</text>
<text x="183.2" y="204.7">5/23/2025</text>
<text x="183.2" y="207.5">C:\Users\..\CLK_SW.SchDoc</text>
<text x="227.1" y="204.7">Sheet</text>
<text x="227.1" y="207.5">Drawn By:</text>
<text x="234.7" y="204.7">of</text>
<text x="37.6" y="211.8">1</text>
<text x="104.6" y="211.8">2</text>
<text x="171.9" y="211.8">3</text>
<text x="239" y="211.8">4</text>
</g>
<g font-size="2.5" fill="#800000">
<text x="24.5" y="28">+5</text>
<text x="108.9" y="28">SW_S</text>
<text x="234.3" y="32.2">GND</text>
<text x="27.3" y="50.6">GND</text>
<text x="254.6" y="70.3">+5</text>
<text x="24.5" y="78.9">+5</text>
<text x="108" y="78.9">SW_M</text>
<text x="231.4" y="88.8">GND</text>
<text x="27.3" y="101.5">GND</text>
<text x="155.5" y="104.3">GND</text>
<text x="237.7" y="115.6">1Hz_CLK</text>
<text x="24.5" y="124.1">+5</text>
<text x="109.5" y="124.1">SW_H</text>
<text x="189" y="131.1">GND</text>
<text x="178.2" y="143.9">+5</text>
<text x="27.3" y="146.7">GND</text>
<text x="192.3" y="166.5">GND</text>
<text x="231.9" y="163.7">+5</text>
<text x="27.4" y="169.3">+5</text>
<text x="108.6" y="169.3">SW_SET</text>
<text x="30.1" y="191.9">GND</text>
</g>
<g font-size="2.5" fill="#800">
<text x="244.8" y="40.7">2</text>
<text x="205.6" y="44.9">2</text>
<text x="205.7" y="47.7">1</text>
<text x="211" y="46.4">1</text>
<text x="211" y="43.5">2</text>
<text x="245" y="43.5">3</text>
<text x="245.1" y="46.4">1</text>
</g>
<g font-size="2.3" fill="#000080">
<text x="203" y="40.7">U1</text>
<text x="248" y="39.9">DC1</text>
</g>
<g font-size="1.8" fill="#0f0">
<text x="36.1" y="25.3">R21</text>
<text x="78.6" y="25.3">R22</text>
<text x="36.1" y="30.1">10kΩ</text>
<text x="55.6" y="34.4">SW1</text>
<text x="78.6" y="30.1">10kΩ</text>
<text x="92.4" y="36.9">C1</text>
<text x="92.4" y="38.8">100pF</text>
<text x="55.6" y="43.7">TS665CJ</text>
<text x="225.7" y="66.3">U23</text>
<text x="36.1" y="76.2">R23</text>
<text x="78.6" y="76.2">R24</text>
<text x="36.1" y="81">10kΩ</text>
<text x="78.6" y="81">10kΩ</text>
<text x="225.7" y="83">L7805CV-DG</text>
<text x="55.6" y="85.2">SW2</text>
<text x="92.4" y="87.8">C2</text>
<text x="92.4" y="89.8">100pF</text>
<text x="55.6" y="94.6">TS665CJ</text>
<text x="169.1" y="116.4">U24</text>
<text x="169.1" y="118.3">CD4060BE</text>
<text x="36.1" y="121.4">R25</text>
<text x="78.6" y="121.4">R26</text>
<text x="226.3" y="124.8">U25</text>
<text x="36.1" y="126.2">10kΩ</text>
<text x="55.6" y="130.5">SW3</text>
<text x="78.6" y="126.2">10kΩ</text>
<text x="226.3" y="126.8">CD4013BE</text>
<text x="92.4" y="133">C3</text>
<text x="92.4" y="135">100pF</text>
<text x="55.6" y="139.8">TS665CJ</text>
<text x="154.9" y="152.8">R27</text>
<text x="154.9" y="157.1">10M</text>
<text x="156" y="157.3">X1Ω</text>
<text x="171.6" y="157.1">C4</text>
<text x="38.9" y="166.7">R28</text>
<text x="81.4" y="166.7">R29</text>
<text x="156" y="163.8">32.768kHz</text>
<text x="171.6" y="164.2">560pF</text>
<text x="38.9" y="171.5">10kΩ</text>
<text x="81.4" y="171.5">10kΩ</text>
<text x="95.2" y="178.3">C6</text>
<text x="171.6" y="178.3">C5</text>
<text x="95.2" y="180.3">100pF</text>
</g>
</svg>
